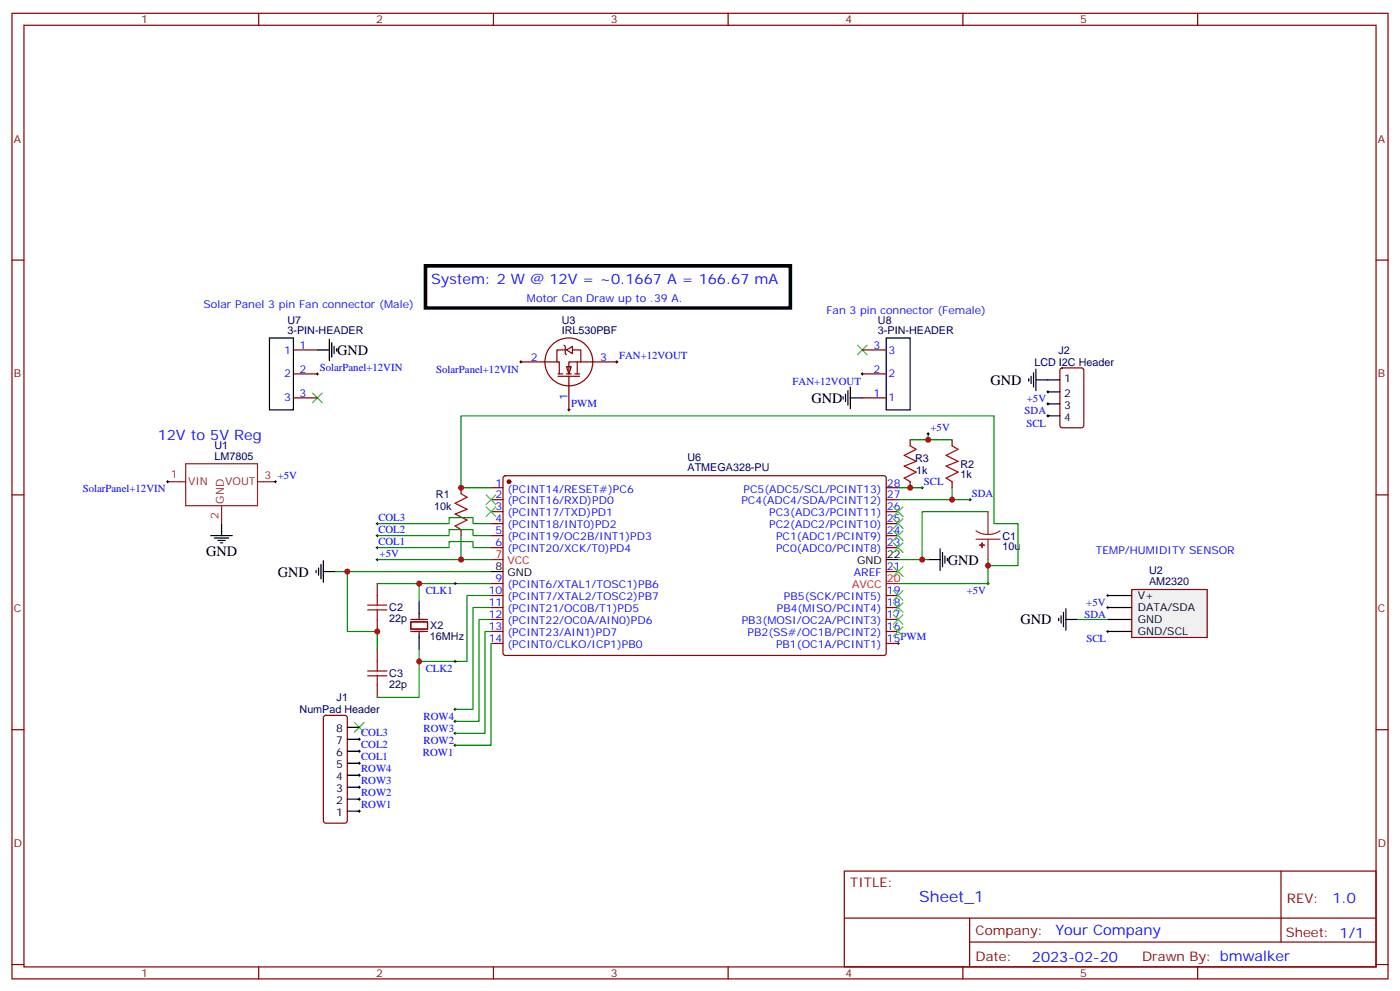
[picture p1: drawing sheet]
<svg xmlns="http://www.w3.org/2000/svg" width="412mm" height="292mm" viewBox="0 0 412 292" stroke-linecap="round" stroke-linejoin="round" font-family="sans-serif">
<g fill="none" stroke="#870000" stroke-width=".35">
<path d="M3.5 3.9h405.4v284.4h-405.4zM7.1 7.4h398.2v277.3h-398.2zM76.2 3.9v3.5M145.3 3.9v3.5M214.5 3.9v3.5M283.6 3.9v3.5M352.8 3.9v3.5M3.5 76.6h3.6M405.3 76.6h3.6M3.5 145.7h3.6M405.3 145.7h3.6M3.5 214.9h3.6"/>
<path d="M405.3 214.9h3.6M248.7 256.5h156.6v28.2h-156.6zM377.3 256.5v20.9M248.7 270.4h156.5M285.6 277.4h119.6M285.6 270.4v14.1M3.5 284h3.6M76.2 284.7v3.6M145.3 284.7v3.6M214.5 284.7v3.6M283.6 284.7v3.6M352.8 284.7v3.6"/>
<path d="M405.3 284h3.6"/>
</g>
<path d="M303 111.5v.7M303.7 110.8v2.1M304.4 109.7v4.3M305.2 111.9h3.5M305.2 108.7v6.3M314 179.2v6.4M311.9 182.1v.7M312.6 181.4v2.1M313.3 180.3v4.2M314 182.4h3.5" fill="none" stroke="#000" stroke-width=".35"/>
<path d="M153.1 106.6h.7M153.5 106.2v.7" fill="none" stroke="#000" stroke-width=".29"/>
<path d="M333.4 173.6h22.2v14.1h-22.2z" fill="#f0f0f0" stroke="#870000" stroke-width=".35"/>
<g fill="none" stroke="#000" stroke-width=".35">
<path d="M97 99.9v6.3M93.5 103h3.5M97.7 100.9v4.3M98.4 102v2.1M99.1 102.7v.7M248.4 116.8v.7M249.1 116.1v2.1M249.8 115v4.3M250.5 117.2h3.5M250.5 114v6.3M308.7 111.9h3.5M308.7 115.4h3.5"/>
<path d="M308.7 118.9h3.5M308.7 122.4h3.5M62.1 157.7h6.3M63.1 158.4h4.3M64.2 159.1h2.1M64.9 159.8h.7M65.3 154.2v3.5M93.1 168v.7M93.8 167.3v2.1M94.5 166.2v4.2M95.2 168.3h3.6M95.2 165.1v6.4"/>
<path d="M123.5 177.1v5M144.6 168.3h3.6M261.1 164.8h3.5M273.4 164.8h3.5M276.9 161.6v6.4M277.6 162.7v4.2M278.3 163.7v2.1M279 164.4v.7M326.3 175.4h7.1M326.3 178.9h7.1M123.5 186.3v4.9M326.3 182.4h7.1"/>
<path d="M326.3 185.9h7.1M102.3 217.7h3.5M102.3 214.2h3.5M102.3 238.9h3.5M102.3 235.3h3.5M102.3 231.8h3.5M102.3 228.3h3.5M102.3 224.8h3.5M102.3 221.2h3.5"/>
</g>
<path d="M54.7 136.6h21.1v12.3h-21.1zM49.4 141.9h5.3M65.3 148.9v5.3M75.8 141.9h5.3M287.5 156.3l1.7 .8 1.8 .3M287.5 158.8h7.1M291 150.7v6.7M291 158.8v6M294.6 156.3l-1.7 .8-1.9 .3" fill="none" stroke="#8c2424" stroke-width=".35"/>
<g fill="none" stroke="#000" stroke-width=".29">
<path d="M93.1 110.1h.7M93.5 109.7v.8M181.3 106.6h.7M181.7 106.2v.7M253.6 110.1h.8M254 109.7v.8M308.3 115.4h.7M308.3 118.9h.7M308.7 115v.7M308.7 118.6v.7M167.2 120.7h.7M167.6 120.3v.7"/>
<path d="M308.3 122.4h.7M308.7 122.1v.7M49 141.9h.7M49.4 141.5v.7M80.8 141.9h.7M81.1 141.5v.7M110.8 157.7h.7M110.8 154.2h.7M111.1 153.8v.8M111.1 157.4v.7M271.3 143.6h.7M271.6 143.3v.7"/>
<path d="M285.4 147.1h.7M285.8 146.8v.7M110.8 161.3h.7M110.8 164.8h.7M111.1 160.9v.7M111.1 164.4v.7M133.7 171.8h.7M134.1 171.5v.7M290.7 171.8h.7M291 171.5v.7M326 175.4h.7M326 178.9h.7"/>
<path d="M326.3 175v.7M326.3 178.5v.7M133.7 194.8h.7M134.1 194.4v.7M264.2 189.5h.7M264.6 189.1v.7M326 185.9h.7M326.3 185.6v.7M105.5 217.7h.7M105.8 217.3v.8M133.7 215.9h.7M133.7 212.4h.7"/>
<path d="M133.7 208.9h.7M133.7 219.5h.7M134.1 208.5v.7M134.1 212.1v.7M134.1 215.6v.7M134.1 219.1v.7M105.5 238.9h.7M105.5 235.3h.7M105.5 231.8h.7M105.5 228.3h.7M105.5 224.8h.7M105.5 221.2h.7"/>
<path d="M105.8 220.9v.7M105.8 224.4v.7M105.8 227.9v.7M105.8 231.5v.7M105.8 235v.7M105.8 238.5v.7"/>
</g>
<g fill="none" stroke="#008700" stroke-width=".35">
<path d="M111.1 157.7h21.2v-1.7h7v1.7h5.3M135.8 157.7v7.1M264.6 147.1h21.2M264.6 143.6h7M291 150.7h-19.4v14.1M98.8 168.3h45.8M102.3 168.3v17.6h8.8v5.3M111.1 164.8h33.5M111.1 171.8h12.4M144.6 171.8h-21.1v5.3M144.6 175.4h-7v19.4h-14.1M144.6 178.9h-5.3v30h-5.2"/>
<path d="M264.6 164.8h8.8M123.5 191.2v14.2h-12.4M144.6 182.4h-3.5v30h-7M144.6 185.9h-1.7v30h-8.8M144.6 189.5v30h-10.5M317.5 182.4h8.8"/>
</g>
<g fill="none" stroke="#3c3" stroke-width=".35">
<path d="M92.1 115.7l2.8 2.9M94.9 115.7l-2.8 2.9M252.6 101.6l2.8 2.9M255.4 101.6l-2.8 2.9M143.2 145.7l2.8 2.9M143.2 149.3l2.8 2.8M146 145.7l-2.8 2.9M146 149.3l-2.8 2.8M263.2 159.8l2.8 2.9M263.2 156.3l2.8 2.8M263.2 152.8l2.8 2.8M263.2 149.3l2.8 2.8"/>
<path d="M266 159.8l-2.8 2.9M266 156.3l-2.8 2.8M266 152.8l-2.8 2.8M266 149.3l-2.8 2.8M263.2 177.5l2.8 2.8M263.2 174l2.8 2.8M263.2 166.9l2.8 2.8M266 177.5l-2.8 2.8M266 174l-2.8 2.8M266 166.9l-2.8 2.8M263.2 184.5l2.8 2.9M263.2 181l2.8 2.8"/>
<path d="M266 184.5l-2.8 2.9M266 181l-2.8 2.8M104.4 212.8l2.8 2.8M107.2 212.8l-2.8 2.8"/>
</g>
<path d="M125.3 78.3h107.5v12.4h-107.5z" fill="none" stroke="#000" stroke-width="1.1"/>
<g fill="none" stroke="#870000" stroke-width=".35">
<path d="M166.2 101.6l.3 .4v2.1l.4 .4M312.4 108.5l.5-.2h5.7l.6 .5 .1 16.5-.5 .6-5.9 .1-.6-.5-.1-16.5zM135.8 143.6v1.8M135.8 156v1.7M144.6 143.6h3.6M144.6 147.1h3.6M144.6 150.7h3.6M144.6 154.2h3.6M144.6 157.7h3.6M148.4 140.3l.5-.2h111.7l.5 .7-.1 51.8-.7 .4-111.7-.1-.4-.6v-51.5zM261.1 143.6h3.5M261.1 147.1h3.5"/>
<path d="M261.1 150.7h3.5M261.1 154.2h3.5M261.1 157.7h3.5M111.1 171.8v3.6M144.6 161.3h3.6M144.6 171.8h3.6M144.6 175.4h3.6M144.6 178.9h3.6M261.1 161.3h3.5M261.1 175.4h3.5M261.1 178.9h3.5M261.1 168.3h3.5"/>
<path d="M111.1 182.4v3.5M111.1 191.2v3.6M121 183.1h4.9v2.1h-4.9zM121 182.4h4.9M121 185.9h4.9M144.6 182.4h3.6M144.6 185.9h3.6M144.6 189.5h3.6M261.1 182.4h3.5M261.1 185.9h3.5M261.1 189.5h3.5M95.5 210.9l.5-.3h5.6l.5 .3 .2 .4v30.4l-.2 .5-.5 .2h-5.6l-.5-.2-.3-.5v-30.4z"/>
<path d="M111.1 201.8v3.6"/>
</g>
<circle cx="149.9" cy="141.9" r=".53" fill="#870000" stroke="#870000" stroke-width=".35"/>
<path d="M144.6 164.8h3.6M261.1 171.8h3.5" fill="none" stroke="#f00" stroke-width=".35"/>
<path d="M135.8 145.4l1.8 1-3.5 1.8 3.5 1.8-3.5 1.4 3.5 1.7-3.5 1.8 1.7 1.1M108.3 179.6h5.6M108.3 178.2h5.6M111.1 175.4v2.8M111.1 179.6v2.8M108.3 199h5.6M108.3 197.6h5.6M111.1 194.8v2.8M111.1 199v2.8" fill="none" stroke="#a10000" stroke-width=".35"/>
<g fill="#8c2424" stroke="#8c2424" stroke-width=".35">
<path d="M288.6 160.5h1.4z"/>
<path d="M289.3 159.8v1.5z"/>
</g>
<g fill="#fff" stroke="#870000" stroke-width=".35">
<path d="M166.9 103l1.7-1v2.1z"/>
<path d="M166.9 108h1.4l-.7 2.1z"/>
</g>
<g fill="none" stroke="#870000" stroke-width=".35">
<path d="M86.4 110.1h7.1M86.4 103h7.1M86.4 117.2h7.1M153.5 106.6h10.5M164.4 110.1h1.4M164.4 110.8h6.3M166.5 103h-2.5v3.6h.7v3.5M166.9 110.1h1.4M167.6 110.8v9.9M168.6 103h2.5v3.6h-3.5v3.5M169.3 110.1h1.4M170 106.6v3.5"/>
<path d="M171.1 106.6h10.6M254 110.1h7.1M254 103h7.1M254 117.2h7.1M268.1 129.5v1.8M280.5 129.5v1.8M268.1 141.9v1.7M280.5 141.9v1.7"/>
<circle cx="167.6" cy="106.6" r="7.1"/>
</g>
<path d="M268.1 129.5h12.4M273.4 127.7v1.8M111.1 154.2h21.2v-1.8h7v1.8h5.3M144.6 143.6h-8.8v-21.2h157v31.8h7.1v12.3h-8.9M280.5 143.6v3.5M111.1 161.3h21.2v-1.8h7v1.8h5.3M291 164.8v7h-26.4" fill="none" stroke="#008700" stroke-width=".35"/>
<path d="M79.4 99.5h7v21.2h-7zM261.1 99.5h7v21.2h-7z" fill="none" stroke="#000" stroke-width=".35"/>
<path d="M268.1 131.3l1.8 1-3.6 1.8 3.6 1.8-3.6 1.4 3.6 1.7-3.6 1.8 1.8 1.1M280.5 131.3l1.7 1-3.5 1.8 3.5 1.8-3.5 1.4 3.5 1.7-3.5 1.8 1.8 1.1" fill="none" stroke="#a10000" stroke-width=".35"/>
<path d="M273 127.7h.8M273.4 127.4v.7" fill="none" stroke="#000" stroke-width=".29"/>
<g fill="#c00">
<circle cx="135.8" cy="164.8" r=".88"/>
<circle cx="271.6" cy="164.8" r=".88"/>
<circle cx="123.5" cy="171.8" r=".88"/>
<circle cx="102.3" cy="168.3" r=".88"/>
<circle cx="123.5" cy="194.8" r=".88"/>
<circle cx="111.1" cy="185.9" r=".88"/>
<circle cx="135.8" cy="143.6" r=".88"/>
<circle cx="291" cy="166.5" r=".88"/>
<circle cx="268.1" cy="143.6" r=".88"/>
<circle cx="280.5" cy="147.1" r=".88"/>
<circle cx="273.4" cy="129.5" r=".88"/>
</g>
<text font-size="4.6" fill="#00f" x="270.8" y="265.5">Sheet_1</text>
<g font-size="4.2" fill="#00f">
<text x="127" y="83.6">System: 2 W @ 12V = ~0.1667 A = 166.67 mA</text>
<text x="46.5" y="129.4">12V to 5V Reg</text>
<text x="392.5" y="265.8">1.0</text>
<text x="310.9" y="275.3">Your Company</text>
<text x="304" y="283.1">2023-02-20</text>
</g>
<g font-size="4.2">
<text x="99.3" y="104.5">GND</text>
<text x="291.7" y="113.3">GND</text>
<text x="239" y="118.6">GND</text>
<text x="60.7" y="163.8">GND</text>
<text x="279.2" y="166.3">GND</text>
<text x="81.9" y="169.8">GND</text>
<text x="300.6" y="183.8">GND</text>
</g>
<g font-size="3.9" fill="#800">
<text x="250.5" y="261.1">TITLE:</text>
<text x="379.1" y="265.8">REV:</text>
<text x="287.4" y="275.3">Company:</text>
<text x="378.7" y="275.9">Sheet: 1/1</text>
<text x="287.4" y="283">Date:</text>
<text x="336.4" y="283.1">Drawn By: bmwalker</text>
</g>
<g font-size="3.2" fill="#800">
<text x="41.6" y="6.9">1</text>
<text x="110.8" y="6.9">2</text>
<text x="179.9" y="6.9">3</text>
<text x="249.1" y="6.9">4</text>
<text x="318.2" y="6.9">5</text>
<text x="4.1" y="42">A</text>
<text x="405.9" y="42">A</text>
<text x="4.1" y="111.2">B</text>
<text x="405.9" y="111.2">B</text>
<text x="4.1" y="180.3">C</text>
<text x="405.9" y="180.3">C</text>
<text x="4.1" y="249.4">D</text>
<text x="405.9" y="249.4">D</text>
<text x="41.6" y="287.7">1</text>
<text x="110.8" y="287.7">2</text>
<text x="179.9" y="287.7">3</text>
<text x="249.1" y="287.7">4</text>
<text x="318.2" y="287.7">5</text>
</g>
<g font-size="3.2" fill="#00f">
<text x="155.2" y="88.9">Motor Can Draw up to .39 A.</text>
<text x="60" y="90.7">Solar Panel 3 pin Fan connector (Male)</text>
<text x="243.4" y="92.5">Fan 3 pin connector (Female)</text>
<text x="83.7" y="104.1">1</text>
<text x="88.2" y="102.7">1</text>
<text x="156.4" y="106.2">2</text>
<text x="176.7" y="106.2">3</text>
<text x="182.4" y="105.7">FAN+12VOUT</text>
<text x="257.3" y="102.7">3</text>
<text x="261.8" y="104.1">3</text>
<text x="83.7" y="111.2">2</text>
<text x="88.2" y="109.7">2</text>
<text x="94.2" y="109.2">SolarPanel+12VIN</text>
<text x="128.5" y="109.7">SolarPanel+12VIN</text>
<text x="233.5" y="113.2">FAN+12VOUT</text>
<text x="257.3" y="109.7">2</text>
<text x="261.8" y="111.2">2</text>
<text x="83.7" y="118.2">3</text>
<text x="88.2" y="116.8">3</text>
<text x="167.2" y="117.8" transform="rotate(-90 167.2 117.8)">1</text>
<text x="168.3" y="119.8">PWM</text>
<text x="257.3" y="116.8">1</text>
<text x="261.8" y="118.2">1</text>
<text x="302.5" y="118.5">+5V</text>
<text x="301.8" y="122">SDA</text>
<text x="302.4" y="125.6">SCL</text>
<text x="274.1" y="126.9">+5V</text>
<text x="146" y="143.3">1</text>
<text x="261.2" y="143.3">28</text>
<text x="272.2" y="142.7">SCL</text>
<text x="24.4" y="144.9">SolarPanel+12VIN</text>
<text x="146" y="146.8">2</text>
<text x="149.5" y="145">(PCINT14/RESET#)PC6</text>
<text x="149.5" y="148.6">(PCINT16/RXD)PD0</text>
<text x="218.4" y="148.6">PC4(ADC4/SDA/PCINT12)</text>
<text x="219" y="145">PC5(ADC5/SCL/PCINT13)</text>
<text x="261.2" y="146.8">27</text>
<text x="286.2" y="146.3">SDA</text>
<text x="111.4" y="153.4">COL3</text>
<text x="146" y="150.3">3</text>
<text x="146" y="153.8">4</text>
<text x="149.5" y="152.1">(PCINT17/TXD)PD1</text>
<text x="149.5" y="155.6">(PCINT18/INT0)PD2</text>
<text x="226.6" y="155.6">PC2(ADC2/PCINT10)</text>
<text x="226.6" y="152.1">PC3(ADC3/PCINT11)</text>
<text x="261.2" y="153.8">25</text>
<text x="261.2" y="150.3">26</text>
<text x="111.4" y="160.4">COL1</text>
<text x="111.4" y="156.9">COL2</text>
<text x="146" y="157.4">5</text>
<text x="146" y="160.9">6</text>
<text x="149.5" y="159.1">(PCINT19/OC2B/INT1)PD3</text>
<text x="228.6" y="159.1">PC1(ADC1/PCINT9)</text>
<text x="261.2" y="160.9">23</text>
<text x="261.2" y="157.4">24</text>
<text x="111.8" y="163.9">+5V</text>
<text x="149.5" y="162.7">(PCINT20/XCK/T0)PD4</text>
<text x="228.6" y="162.7">PC0(ADC0/PCINT8)</text>
<text x="261.2" y="168">21</text>
<text x="322.8" y="163">TEMP/HUMIDITY SENSOR</text>
<text x="146" y="171.5">9</text>
<text x="149.5" y="173.2">(PCINT6/XTAL1/TOSC1)PB6</text>
<text x="251.5" y="169.7">AREF</text>
<text x="125.4" y="174.9">CLK1</text>
<text x="144" y="175">10</text>
<text x="144" y="178.5">11</text>
<text x="149.5" y="176.8">(PCINT7/XTAL2/TOSC2)PB7</text>
<text x="230.9" y="176.8">PB5(SCK/PCINT5)</text>
<text x="261.2" y="178.5">18</text>
<text x="261.2" y="175">19</text>
<text x="284.8" y="175">+5V</text>
<text x="320" y="178.5">+5V</text>
<text x="144" y="182.1">12</text>
<text x="144" y="185.6">13</text>
<text x="149.5" y="180.3">(PCINT21/OC0B/T1)PD5</text>
<text x="149.5" y="183.8">(PCINT22/OC0A/AIN0)PD6</text>
<text x="218.5" y="183.8">PB3(MOSI/OC2A/PCINT3)</text>
<text x="228.8" y="180.3">PB4(MISO/PCINT4)</text>
<text x="261.2" y="185.6">16</text>
<text x="261.2" y="182.1">17</text>
<text x="319.5" y="182">SDA</text>
<text x="144" y="189.1">14</text>
<text x="149.5" y="187.4">(PCINT23/AIN1)PD7</text>
<text x="149.5" y="190.9">(PCINT0/CLKO/ICP1)PB0</text>
<text x="220.2" y="187.4">PB2(SS#/OC1B/PCINT2)</text>
<text x="228.6" y="190.9">PB1(OC1A/PCINT1)</text>
<text x="261.2" y="189.1">15PWM</text>
<text x="320" y="189.1">SCL</text>
<text x="125.4" y="197.9">CLK2</text>
<text x="124.8" y="212">ROW4</text>
<text x="124.8" y="215.5">ROW3</text>
<text x="106.4" y="220.4">COL2</text>
<text x="106.4" y="216.8">COL3</text>
<text x="124.8" y="219">ROW2</text>
<text x="106.4" y="227.4">ROW4</text>
<text x="106.4" y="223.9">COL1</text>
<text x="124.6" y="222.5">ROW1</text>
<text x="106.4" y="230.9">ROW3</text>
<text x="106.4" y="238">ROW1</text>
<text x="106.4" y="234.5">ROW2</text>
</g>
<g font-size="3.2" fill="#000080">
<text x="84.7" y="95.3">U7</text>
<text x="165.5" y="95.4">U3</text>
<text x="258.6" y="95.3">U8</text>
<text x="84.7" y="98.5">3-PIN-HEADER</text>
<text x="165.5" y="98.5">IRL530PBF</text>
<text x="258.6" y="98.5">3-PIN-HEADER</text>
<text x="304.7" y="107.7">LCD I2C Header</text>
<text x="311.8" y="104.3">J2</text>
<text x="63.2" y="135.5">LM7805</text>
<text x="63.2" y="132.3">U1</text>
<text x="202.5" y="135.8">U6</text>
<text x="269.5" y="135.9">R3</text>
<text x="282.9" y="137.7">R2</text>
<text x="202.5" y="138.8">ATMEGA328-PU</text>
<text x="269.9" y="139.5">1k</text>
<text x="282.9" y="140.9">1k</text>
<text x="128.4" y="146.5">R1</text>
<text x="127.9" y="150.1">10k</text>
<text x="295.3" y="158.9">C1</text>
<text x="295.3" y="162.1">10u</text>
<text x="338.5" y="172.1">AM2320</text>
<text x="338.5" y="169.1">U2</text>
<text x="114.7" y="183.2">22p</text>
<text x="114.7" y="180">C2</text>
<text x="126.8" y="185.3">X2</text>
<text x="126.6" y="188.5">16MHz</text>
<text x="114.7" y="202.6">22p</text>
<text x="114.7" y="199.4">C3</text>
<text x="99.2" y="206.5">J1</text>
<text x="88.2" y="210">NumPad Header</text>
</g>
<g font-size="3.2">
<text x="313.5" y="112.6">1</text>
<text x="313.5" y="116.8">2</text>
<text x="313.5" y="120.3">3</text>
<text x="313.5" y="123.9">4</text>
<text x="146" y="168">8</text>
<text x="252.5" y="166.2">GND</text>
<text x="261.2" y="164.4">22</text>
<text x="149.5" y="169.7">GND</text>
<text x="335.1" y="176.4">V+</text>
<text x="335.1" y="180">DATA/SDA</text>
<text x="335.1" y="183.5">GND</text>
<text x="335.1" y="187">GND/SCL</text>
<text x="99" y="215.6">8</text>
<text x="99" y="219.1">7</text>
<text x="99" y="226.2">5</text>
<text x="99" y="222.6">6</text>
<text x="99" y="233.2">3</text>
<text x="99" y="229.7">4</text>
<text x="99" y="236.7">2</text>
<text x="99" y="240.3">1</text>
</g>
<g font-size="3.2" fill="#8d2323">
<text x="50.3" y="140.7">1</text>
<text x="55.4" y="142.9">VIN</text>
<text x="66.3" y="142.9">VOUT</text>
<text x="77.9" y="141.1">3 +5V</text>
<text x="65.9" y="148.3" transform="rotate(-90 65.9 148.3)">GND</text>
<text x="64.3" y="152.8" transform="rotate(-90 64.3 152.8)">2</text>
</g>
<g font-size="3.2" fill="#f00">
<text x="146" y="164.4">7</text>
<text x="149.5" y="166.2">VCC</text>
<text x="251" y="173.2">AVCC</text>
<text x="261.2" y="171.5">20</text>
</g>
</svg>
